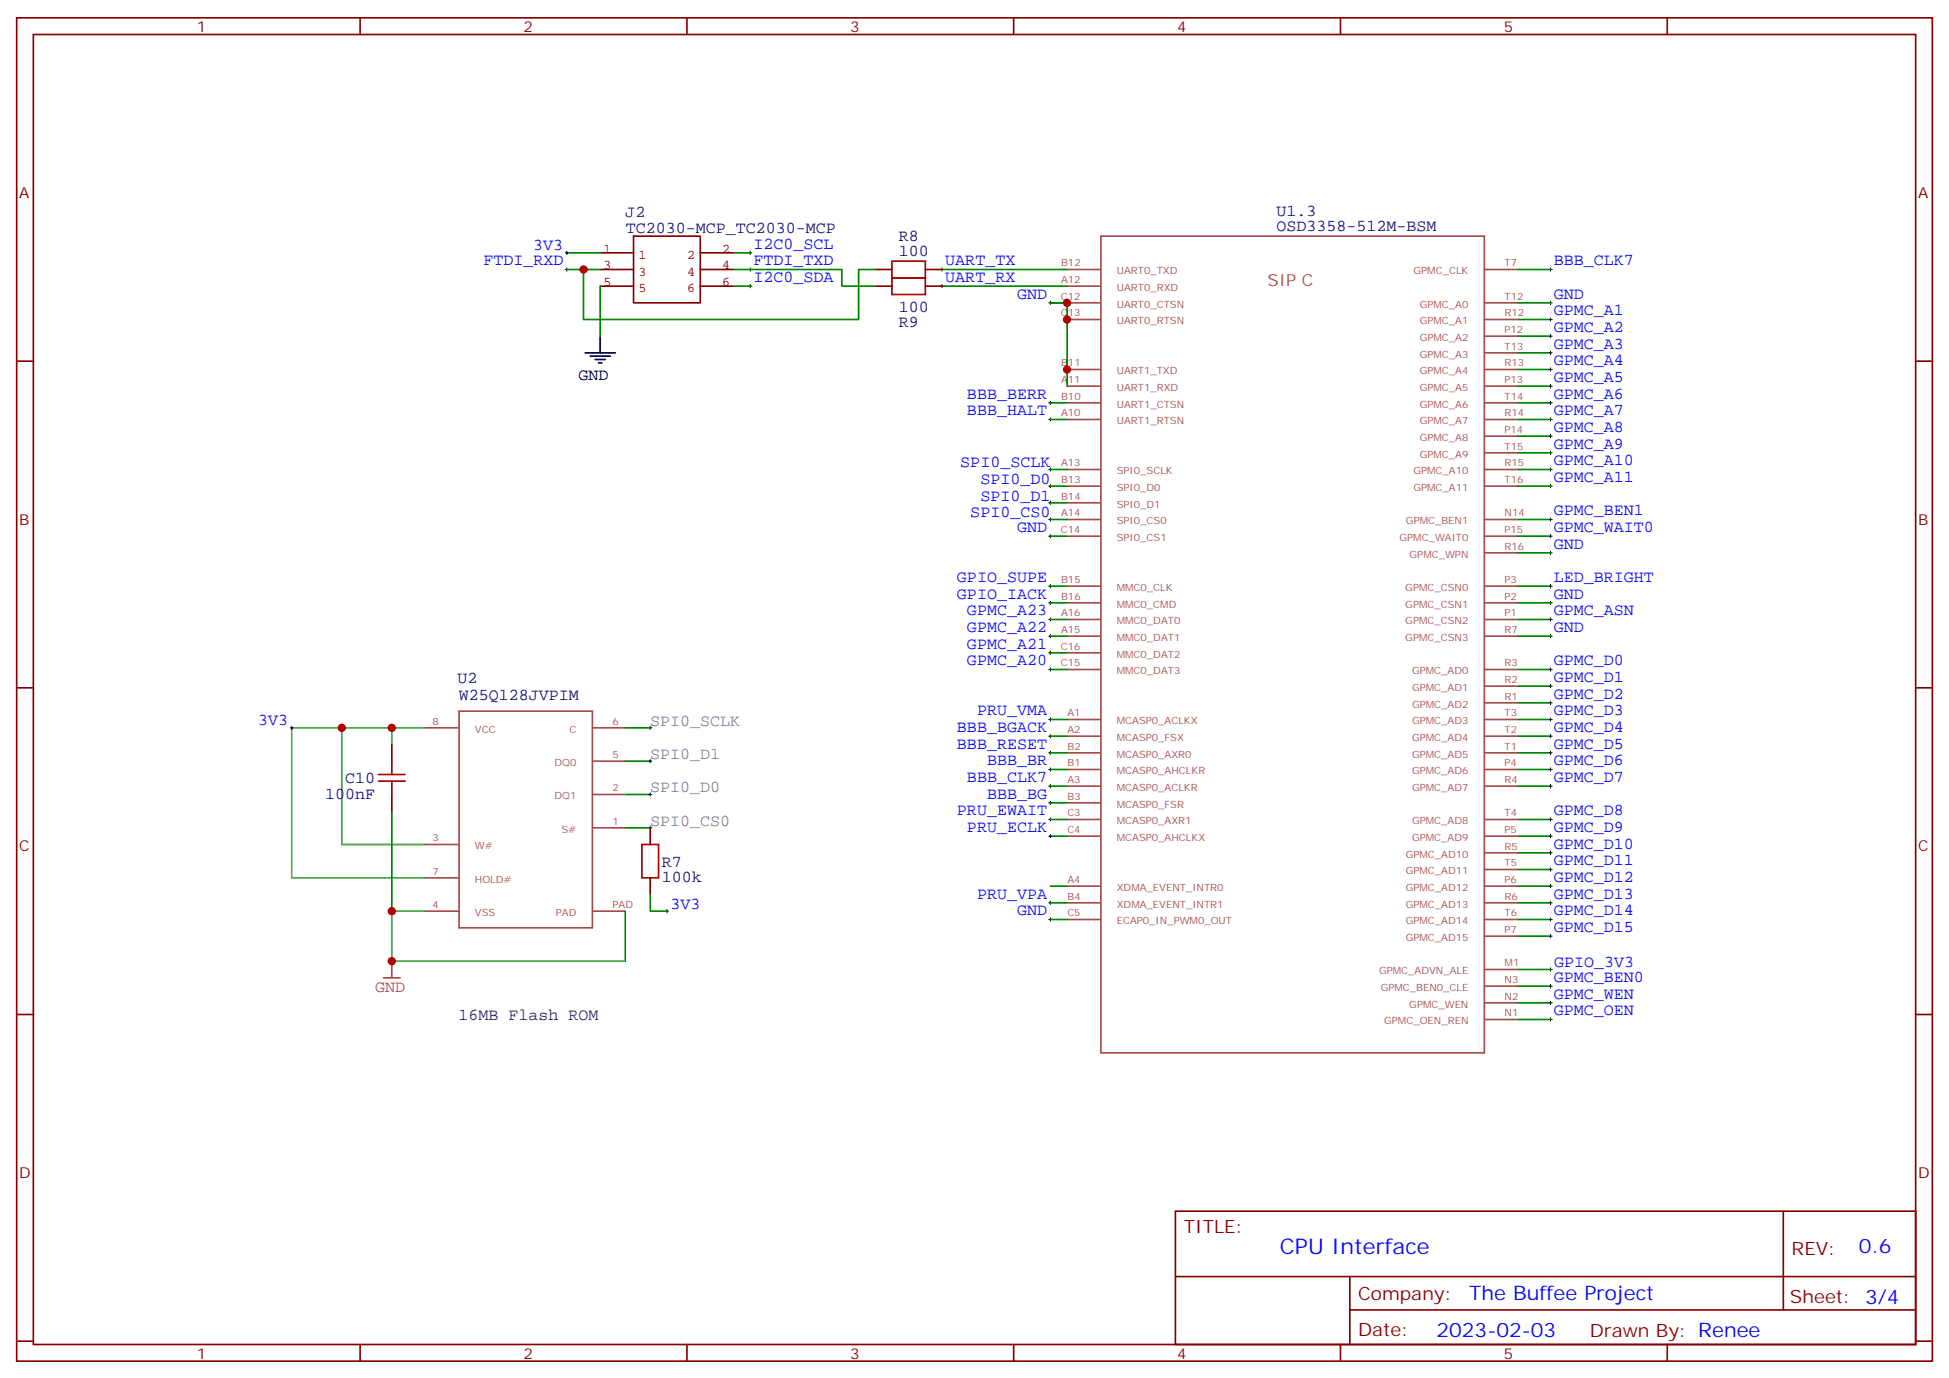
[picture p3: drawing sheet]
<svg xmlns="http://www.w3.org/2000/svg" width="412mm" height="292mm" viewBox="0 0 412 292" stroke-linecap="round" stroke-linejoin="round" font-family="sans-serif">
<g fill="none" stroke="#870000" stroke-width=".35">
<path d="M3.5 3.8h405.4v284.3h-405.4zM7.1 7.3h398.2v277.3h-398.2zM76.2 3.8v3.5M145.3 3.8v3.5M214.5 3.8v3.5M283.6 3.8v3.5M352.8 3.8v3.5M185.2 57h3.5M195.8 57h3.5M3.5 76.4h3.6M185.2 60.6h3.5M195.8 60.6h3.5"/>
<path d="M405.3 76.4h3.6M3.5 145.6h3.6M82.9 157.6v3.5M405.3 145.6h3.6M82.9 168.2v3.5M137.6 175.2v3.6M137.6 185.8v3.5M3.5 214.7h3.6M405.3 214.7h3.6M248.7 256.4h156.6v28.2h-156.6zM377.3 256.4v20.9M248.7 270.2h156.5"/>
<path d="M285.6 277.3h119.6M285.6 270.2v14.1M3.5 283.9h3.6M76.2 284.6v3.5M145.3 284.6v3.5M214.5 284.6v3.5M283.6 284.6v3.5M352.8 284.6v3.5M405.3 283.9h3.6"/>
</g>
<g fill="none" stroke="#000" stroke-width=".21">
<path d="M119.6 57h.7M119.6 53.5h.7M119.9 53.2v.7M119.9 56.7v.7M158.4 57h.7M158.4 53.5h.7M158.7 53.2v.7M158.7 56.7v.7M199 57h.7M199.3 56.7v.7M327.7 57h.7M328.1 56.7v.7"/>
<path d="M158.4 60.6h.7M158.7 60.2v.7M199 60.6h.7M199.3 60.2v.7M221.9 64.1h.7M222.2 63.7v.8M327.7 67.6h.7M327.7 71.2h.7M327.7 74.7h.7M327.7 78.2h.7M327.7 64.1h.7M328.1 63.7v.8"/>
<path d="M328.1 67.3v.7M328.1 70.8v.7M328.1 74.3v.7M328.1 77.9v.7M221.9 99.4h.7M221.9 85.3h.7M221.9 88.8h.7M222.2 84.9v.7M222.2 88.4v.7M222.2 99v.7M327.7 99.4h.7M327.7 85.3h.7"/>
<path d="M327.7 88.8h.7M327.7 81.7h.7M327.7 92.3h.7M327.7 95.8h.7M328.1 81.4v.7M328.1 84.9v.7M328.1 88.4v.7M328.1 92v.7M328.1 95.5v.7M328.1 99v.7M221.9 106.4h.7M221.9 102.9h.7"/>
<path d="M221.9 110h.7M221.9 113.5h.7M222.2 102.6v.7M222.2 106.1v.7M222.2 109.6v.7M222.2 113.1v.7M327.7 102.9h.7M327.7 110h.7M327.7 113.5h.7M327.7 117h.7M328.1 102.6v.7M328.1 109.6v.7"/>
<path d="M328.1 113.1v.7M328.1 116.7v.7M221.9 138.2h.7M221.9 134.7h.7M221.9 131.1h.7M221.9 124.1h.7M221.9 127.6h.7M222.2 123.7v.7M222.2 127.2v.8M222.2 130.8v.7M222.2 134.3v.7M222.2 137.8v.7"/>
<path d="M327.7 134.7h.7M327.7 131.1h.7M327.7 124.1h.7M327.7 127.6h.7M328.1 123.7v.7M328.1 127.2v.8M328.1 130.8v.7M328.1 134.3v.7M61.4 154.1h.7M61.7 153.7v.7M137.2 154.1h.7M137.6 153.7v.7"/>
<path d="M221.9 141.7h.7M221.9 152.3h.7M221.9 155.8h.7M221.9 159.3h.7M222.2 141.4v.7M222.2 151.9v.7M222.2 155.5v.7M222.2 159v.7M327.7 141.7h.7M327.7 145.2h.7M327.7 148.8h.7M327.7 152.3h.7"/>
<path d="M327.7 155.8h.7M327.7 159.3h.7M328.1 141.4v.7M328.1 144.9v.7M328.1 148.4v.7M328.1 151.9v.7M328.1 155.5v.7M328.1 159v.7M137.2 175.2h.7M137.2 168.2h.7M137.2 161.1h.7M137.6 160.8v.7"/>
<path d="M137.6 167.8v.7M137.6 174.9v.7M221.9 166.4h.7M221.9 162.9h.7M221.9 173.5h.7M221.9 177h.7M221.9 169.9h.7M222.2 162.5v.7M222.2 166.1v.7M222.2 169.6v.7M222.2 173.1v.7M222.2 176.6v.7"/>
<path d="M327.7 166.4h.7M327.7 162.9h.7M327.7 173.5h.7M327.7 177h.7M328.1 162.5v.7M328.1 166.1v.7M328.1 173.1v.7M328.1 176.6v.7M140.8 192.9h.7M141.1 192.5v.7M221.9 191.1h.7M221.9 194.6h.7"/>
<path d="M222.2 190.7v.8M222.2 194.3v.7M327.7 180.5h.7M327.7 184h.7M327.7 187.6h.7M327.7 191.1h.7M327.7 194.6h.7M327.7 198.2h.7M328.1 180.2v.7M328.1 183.7v.7M328.1 187.2v.7M328.1 190.7v.8"/>
<path d="M328.1 194.3v.7M328.1 197.8v.7M327.7 208.7h.7M327.7 212.3h.7M327.7 215.8h.7M327.7 205.2h.7M328.1 204.9v.7M328.1 208.4v.7M328.1 211.9v.7M328.1 215.4v.7"/>
</g>
<g fill="none" stroke="#008700" stroke-width=".35">
<path d="M119.9 57h7.1M119.9 53.5h7.1M123.5 57v10.6h58.2v-10.6h3.5M155.2 57h23v3.6h7M155.2 53.5h3.5M199.3 57h26.5M321 57h7.1M127 60.6v10.6M155.2 60.6h3.5M199.3 60.6h26.5M225.8 64.1h-3.6h3.6v17.6M321 78.2h7.1"/>
<path d="M321 74.7h7.1M321 71.2h7.1M321 67.6h7.1M321 64.1h7.1M222.2 85.3h3.6M222.2 99.4h3.6M222.2 88.8h3.6M321 81.7h7.1M321 85.3h7.1M321 99.4h7.1M321 92.3h7.1M321 88.8h7.1"/>
<path d="M321 95.8h7.1M222.2 113.5h3.6M222.2 110h3.6M222.2 102.9h3.6M222.2 106.4h3.6M321 113.5h7.1M321 110h7.1M321 102.9h7.1M321 117h7.1M222.2 131.1h3.6M222.2 134.7h3.6M222.2 138.2h3.6"/>
<path d="M222.2 124.1h3.6M222.2 127.6h3.6M321 131.1h7.1M321 134.7h7.1M321 124.1h7.1M321 127.6h7.1M132.3 154.1h5.3M222.2 141.7h3.6M222.2 152.3h3.6M222.2 155.8h3.6M222.2 159.3h3.6M321 141.7h7.1"/>
<path d="M321 145.2h7.1M321 148.8h7.1M321 152.3h7.1M321 155.8h7.1M321 159.3h7.1M82.9 171.7v21.2M132.3 175.2h5.3M132.3 168.2h5.3M132.3 161.1h5.3M222.2 162.9h3.6M222.2 166.4h3.6M222.2 173.5h3.6"/>
<path d="M222.2 177h3.6M222.2 169.9h3.6M321 162.9h7.1M321 166.4h7.1M321 173.5h7.1M321 177h7.1M132.3 192.9v10.5M137.6 189.3v3.6h3.5M222.2 187.6h3.6M222.2 191.1h3.6M222.2 194.6h3.6M321 180.5h7.1"/>
<path d="M321 184h7.1M321 187.6h7.1M321 191.1h7.1M321 194.6h7.1M321 198.2h7.1M321 208.7h7.1M321 212.3h7.1M321 215.8h7.1M321 205.2h7.1"/>
</g>
<g fill="none" stroke="#a64a4a" stroke-width=".35">
<path d="M225.8 57h6.9M232.9 50h81.2v172.8h-81.2zM314.1 57h6.9M225.8 78.2h6.9M225.8 64.1h6.9M225.8 67.6h6.9M225.8 60.6h6.9M314.1 71.2h6.9M314.1 74.7h6.9M314.1 78.2h6.9M314.1 64.1h6.9M314.1 67.6h6.9"/>
<path d="M225.8 88.8h6.9M225.8 85.3h6.9M225.8 81.7h6.9M225.8 99.4h6.9M314.1 88.8h6.9M314.1 85.3h6.9M314.1 81.7h6.9M314.1 99.4h6.9M314.1 92.3h6.9M314.1 95.8h6.9M225.8 110h6.9M225.8 106.4h6.9"/>
<path d="M225.8 113.5h6.9M225.8 102.9h6.9M314.1 110h6.9M314.1 113.5h6.9M314.1 102.9h6.9M314.1 117h6.9M225.8 124.1h6.9M225.8 134.7h6.9M225.8 127.6h6.9M225.8 131.1h6.9M225.8 138.2h6.9M314.1 124.1h6.9"/>
<path d="M314.1 134.7h6.9M314.1 127.6h6.9M314.1 131.1h6.9M90 154.1h6.9M97.1 150.5h28.2v45.9h-28.2zM125.3 154.1h7M225.8 141.7h6.9M225.8 152.3h6.9M225.8 155.8h6.9M225.8 159.3h6.9M314.1 141.7h6.9M314.1 145.2h6.9"/>
<path d="M314.1 148.8h6.9M314.1 152.3h6.9M314.1 155.8h6.9M314.1 159.3h6.9M90 178.8h6.9M125.3 175.2h7M125.3 168.2h7M125.3 161.1h7M225.8 173.5h6.9M225.8 177h6.9M225.8 166.4h6.9M225.8 169.9h6.9"/>
<path d="M225.8 162.9h6.9M314.1 173.5h6.9M314.1 177h6.9M314.1 166.4h6.9M314.1 162.9h6.9M90 192.9h6.9M90 185.8h6.9M125.3 192.9h7M225.8 194.6h6.9M225.8 187.6h6.9M225.8 191.1h6.9M314.1 194.6h6.9"/>
<path d="M314.1 187.6h6.9M314.1 191.1h6.9M314.1 180.5h6.9M314.1 184h6.9M314.1 198.2h6.9M81.1 207h3.6M82.9 203.5v3.5M314.1 205.2h6.9M314.1 208.7h6.9M314.1 212.3h6.9M314.1 215.8h6.9"/>
</g>
<path d="M72.3 154.1v24.7h17.7M82.9 154.1v3.5M90 154.1h-28.3v31.7h28.3M90 192.9h-7.1v10.5h49.4" fill="none" stroke="#4aa64a" stroke-width=".35"/>
<path d="M127 53.5h7.1M127 57h7.1M134.1 50h14.1v14.1h-14.1zM148.2 53.5h7M148.2 57h7M127 60.6h7.1M148.2 60.6h7" fill="none" stroke="#850000" stroke-width=".35"/>
<path d="M123.8 74.7h6.4M124.9 75.4h4.2M125.9 76.1h2.2M126.6 76.8h.8M127 71.2v3.5" fill="none" stroke="#000" stroke-width=".35"/>
<path d="M188.7 55.3h7.1v3.5h-7.1zM188.7 58.8h7.1v3.5h-7.1zM80.1 165.3h5.6M80.1 163.9h5.6M82.9 161.1v2.8M82.9 165.3v2.9M135.8 178.8h3.5v7h-3.5z" fill="none" stroke="#a10000" stroke-width=".35"/>
<g fill="#c00">
<circle cx="72.3" cy="154.1" r=".88"/>
<circle cx="82.9" cy="154.1" r=".88"/>
<circle cx="82.9" cy="192.9" r=".88"/>
<circle cx="82.9" cy="203.4" r=".88"/>
<circle cx="123.5" cy="57" r=".88"/>
<circle cx="225.8" cy="67.6" r=".88"/>
<circle cx="225.8" cy="78.2" r=".88"/>
<circle cx="225.8" cy="64.1" r=".88"/>
</g>
<text font-size="4.6" fill="#00f" x="270.8" y="265.4">CPU Interface</text>
<g font-size="4.2" fill="#00f">
<text x="393.3" y="265.2">0.6</text>
<text x="310.9" y="275.2">The Buffee Project</text>
<text x="304" y="283">2023-02-03</text>
</g>
<g font-size="3.9" fill="#800">
<text x="250.5" y="260.9">TITLE:</text>
<text x="379.1" y="265.6">REV:</text>
<text x="287.4" y="275.1">Company:</text>
<text x="378.7" y="275.8">Sheet: 3/4</text>
<text x="287.4" y="282.8">Date:</text>
<text x="336.4" y="282.9">Drawn By: Renee</text>
</g>
<g font-size="3.5" fill="#000080">
<text x="132.3" y="45.8">J2</text>
<text x="270.1" y="45.8">U1.3</text>
<text x="132.4" y="49.4">TC2030-MCP_TC2030-MCP</text>
<text x="190.2" y="51">R8</text>
<text x="270.1" y="48.9">OSD3358-512M-BSM</text>
<text x="190.2" y="54.2">100</text>
<text x="190.2" y="66">100</text>
<text x="190.2" y="69.3">R9</text>
<text x="96.8" y="144.6">U2</text>
<text x="97.1" y="148.1">W25Q128JVPIM</text>
<text x="73" y="165.8">C10</text>
<text x="68.8" y="169.1">100nF</text>
<text x="140.1" y="183.4">R7</text>
<text x="140.1" y="186.8">100k</text>
</g>
<g font-size="3.5" fill="#00f">
<text x="112.8" y="53">3V3</text>
<text x="159.5" y="52.6">I2C0_SCL</text>
<text x="102.3" y="56.2">FTDI_RXD</text>
<text x="159.5" y="59.7">I2C0_SDA</text>
<text x="159.5" y="56.2">FTDI_TXD</text>
<text x="200" y="56.2">UART_TX</text>
<text x="200" y="59.7">UART_RX</text>
<text x="328.8" y="56.2">BBB_CLK7</text>
<text x="215.2" y="63.2">GND</text>
<text x="328.8" y="63.2">GND</text>
<text x="328.8" y="66.7">GPMC_A1</text>
<text x="328.8" y="70.3">GPMC_A2</text>
<text x="328.8" y="73.8">GPMC_A3</text>
<text x="328.8" y="77.3">GPMC_A4</text>
<text x="328.8" y="80.9">GPMC_A5</text>
<text x="204.6" y="84.4">BBB_BERR</text>
<text x="204.6" y="87.9">BBB_HALT</text>
<text x="328.8" y="84.4">GPMC_A6</text>
<text x="328.8" y="87.9">GPMC_A7</text>
<text x="328.8" y="91.4">GPMC_A8</text>
<text x="328.8" y="95">GPMC_A9</text>
<text x="203.2" y="98.9">SPI0_SCLK</text>
<text x="328.8" y="98.5">GPMC_A10</text>
<text x="207.4" y="105.9">SPI0_D1</text>
<text x="207.4" y="102.4">SPI0_D0</text>
<text x="328.8" y="102">GPMC_A11</text>
<text x="205.3" y="109.5">SPI0_CS0</text>
<text x="215.2" y="112.6">GND</text>
<text x="328.8" y="112.6">GPMC_WAIT0</text>
<text x="328.8" y="109.1">GPMC_BEN1</text>
<text x="328.8" y="116.1">GND</text>
<text x="202.5" y="123.2">GPIO_SUPE</text>
<text x="328.8" y="123.2">LED_BRIGHT</text>
<text x="202.5" y="126.7">GPIO_IACK</text>
<text x="204.6" y="130.2">GPMC_A23</text>
<text x="328.8" y="130.2">GPMC_ASN</text>
<text x="328.8" y="126.7">GND</text>
<text x="204.6" y="137.3">GPMC_A21</text>
<text x="204.6" y="133.8">GPMC_A22</text>
<text x="328.8" y="133.8">GND</text>
<text x="204.6" y="140.8">GPMC_A20</text>
<text x="328.8" y="140.8">GPMC_D0</text>
<text x="328.8" y="144.4">GPMC_D1</text>
<text x="328.8" y="147.9">GPMC_D2</text>
<text x="54.6" y="153.5">3V3</text>
<text x="202.5" y="154.9">BBB_BGACK</text>
<text x="206.7" y="151.4">PRU_VMA</text>
<text x="328.8" y="151.4">GPMC_D3</text>
<text x="328.8" y="154.9">GPMC_D4</text>
<text x="202.5" y="158.5">BBB_RESET</text>
<text x="208.8" y="162">BBB_BR</text>
<text x="328.8" y="158.5">GPMC_D5</text>
<text x="328.8" y="162">GPMC_D6</text>
<text x="204.6" y="165.5">BBB_CLK7</text>
<text x="328.8" y="165.5">GPMC_D7</text>
<text x="202.5" y="172.6">PRU_EWAIT</text>
<text x="208.8" y="169.1">BBB_BG</text>
<text x="328.8" y="172.6">GPMC_D8</text>
<text x="204.6" y="176.1">PRU_ECLK</text>
<text x="328.8" y="176.1">GPMC_D9</text>
<text x="328.8" y="179.6">GPMC_D10</text>
<text x="328.8" y="183.2">GPMC_D11</text>
<text x="206.7" y="190.2">PRU_VPA</text>
<text x="328.8" y="186.7">GPMC_D12</text>
<text x="328.8" y="190.2">GPMC_D13</text>
<text x="141.9" y="192.3">3V3</text>
<text x="215.2" y="193.7">GND</text>
<text x="328.8" y="193.7">GPMC_D14</text>
<text x="328.8" y="197.3">GPMC_D15</text>
<text x="328.8" y="207.9">GPMC_BEN0</text>
<text x="328.9" y="204.7">GPIO_3V3</text>
<text x="328.8" y="211.4">GPMC_WEN</text>
<text x="328.8" y="214.9">GPMC_OEN</text>
</g>
<g font-size="3.5" fill="#a54b4b">
<text x="268.2" y="60.6">SIP C</text>
<text x="79.4" y="210">GND</text>
</g>
<text font-size="3.5" x="122.4" y="80.3">GND</text>
<g font-size="3.5" fill="#838383">
<text x="137.6" y="153.6">SPI0_SCLK</text>
<text x="137.6" y="160.6">SPI0_D1</text>
<text x="137.6" y="167.7">SPI0_D0</text>
<text x="137.6" y="174.7">SPI0_CS0</text>
</g>
<text font-size="3.5" fill="#333" x="97" y="215.8">16MB Flash ROM</text>
<g font-size="3.2" fill="#800">
<text x="41.6" y="6.8">1</text>
<text x="110.8" y="6.8">2</text>
<text x="179.9" y="6.8">3</text>
<text x="249.1" y="6.8">4</text>
<text x="318.2" y="6.8">5</text>
<text x="4.1" y="41.9">A</text>
<text x="405.9" y="41.9">A</text>
<text x="4.1" y="111">B</text>
<text x="405.9" y="111">B</text>
<text x="4.1" y="180.2">C</text>
<text x="405.9" y="180.2">C</text>
<text x="4.1" y="249.3">D</text>
<text x="405.9" y="249.3">D</text>
<text x="41.6" y="287.6">1</text>
<text x="110.8" y="287.6">2</text>
<text x="179.9" y="287.6">3</text>
<text x="249.1" y="287.6">4</text>
<text x="318.2" y="287.6">5</text>
</g>
<g font-size="2.8" fill="#840000">
<text x="127.7" y="53.5">1</text>
<text x="152.8" y="53.5">2</text>
<text x="127.7" y="57">3</text>
<text x="135.1" y="54.8">1</text>
<text x="135.1" y="58.4">3</text>
<text x="145.4" y="54.8">2</text>
<text x="145.4" y="58.4">4</text>
<text x="152.8" y="57">4</text>
<text x="127.7" y="60.5">5</text>
<text x="135.1" y="61.9">5</text>
<text x="145.4" y="61.9">6</text>
<text x="152.8" y="60.5">6</text>
</g>
<g font-size="2.1" fill="#a54b4b">
<text x="224.5" y="56.3">B12</text>
<text x="224.5" y="59.9">A12</text>
<text x="236.3" y="58.1">UART0_TXD</text>
<text x="299.1" y="58.1">GPMC_CLK</text>
<text x="318.4" y="56.3">T7</text>
<text x="224.5" y="63.4">C12</text>
<text x="236.3" y="65.1">UART0_CTSN</text>
<text x="236.3" y="61.6">UART0_RXD</text>
<text x="300.4" y="65.1">GPMC_A0</text>
<text x="318.4" y="63.4">T12</text>
<text x="224.5" y="66.9">C13</text>
<text x="236.3" y="68.7">UART0_RTSN</text>
<text x="300.4" y="68.7">GPMC_A1</text>
<text x="318.4" y="70.5">P12</text>
<text x="318.4" y="66.9">R12</text>
<text x="224.5" y="77.5">B11</text>
<text x="300.4" y="72.2">GPMC_A2</text>
<text x="300.4" y="75.7">GPMC_A3</text>
<text x="318.4" y="74">T13</text>
<text x="318.4" y="77.5">R13</text>
<text x="224.5" y="81">A11</text>
<text x="236.3" y="82.8">UART1_RXD</text>
<text x="236.3" y="79.3">UART1_TXD</text>
<text x="300.4" y="79.3">GPMC_A4</text>
<text x="300.4" y="82.8">GPMC_A5</text>
<text x="318.4" y="81">P13</text>
<text x="224.5" y="84.6">B10</text>
<text x="224.5" y="88.1">A10</text>
<text x="236.3" y="89.8">UART1_RTSN</text>
<text x="236.3" y="86.3">UART1_CTSN</text>
<text x="300.4" y="86.3">GPMC_A6</text>
<text x="300.4" y="89.8">GPMC_A7</text>
<text x="318.4" y="84.6">T14</text>
<text x="318.4" y="88.1">R14</text>
<text x="300.4" y="93.4">GPMC_A8</text>
<text x="318.4" y="91.6">P14</text>
<text x="318.4" y="95.2">T15</text>
<text x="224.5" y="98.7">A13</text>
<text x="236.3" y="100.4">SPI0_SCLK</text>
<text x="299.1" y="100.4">GPMC_A10</text>
<text x="300.4" y="96.9">GPMC_A9</text>
<text x="318.4" y="98.7">R15</text>
<text x="224.5" y="105.7">B14</text>
<text x="224.5" y="102.2">B13</text>
<text x="236.3" y="107.5">SPI0_D1</text>
<text x="236.3" y="103.9">SPI0_D0</text>
<text x="299.1" y="103.9">GPMC_A11</text>
<text x="318.4" y="102.2">T16</text>
<text x="224.5" y="112.8">C14</text>
<text x="224.5" y="109.3">A14</text>
<text x="236.3" y="111">SPI0_CS0</text>
<text x="297.5" y="111">GPMC_BEN1</text>
<text x="318.4" y="109.3">N14</text>
<text x="318.4" y="112.8">P15</text>
<text x="236.3" y="114.5">SPI0_CS1</text>
<text x="296.1" y="114.5">GPMC_WAIT0</text>
<text x="298.3" y="118.1">GPMC_WPN</text>
<text x="318.4" y="116.3">R16</text>
<text x="224.5" y="123.4">B15</text>
<text x="236.3" y="125.1">MMC0_CLK</text>
<text x="297.4" y="125.1">GPMC_CSN0</text>
<text x="318.4" y="123.4">P3</text>
<text x="224.5" y="126.9">B16</text>
<text x="224.5" y="130.4">A16</text>
<text x="236.3" y="128.6">MMC0_CMD</text>
<text x="297.4" y="128.6">GPMC_CSN1</text>
<text x="318.4" y="126.9">P2</text>
<text x="318.4" y="130.4">P1</text>
<text x="224.5" y="137.5">C16</text>
<text x="224.5" y="134">A15</text>
<text x="236.3" y="132.2">MMC0_DAT0</text>
<text x="236.3" y="135.7">MMC0_DAT1</text>
<text x="297.4" y="135.7">GPMC_CSN3</text>
<text x="297.4" y="132.2">GPMC_CSN2</text>
<text x="318.4" y="134">R7</text>
<text x="224.5" y="141">C15</text>
<text x="236.3" y="139.2">MMC0_DAT2</text>
<text x="236.3" y="142.8">MMC0_DAT3</text>
<text x="298.8" y="142.8">GPMC_AD0</text>
<text x="318.4" y="141">R3</text>
<text x="298.8" y="146.3">GPMC_AD1</text>
<text x="298.8" y="149.8">GPMC_AD2</text>
<text x="318.4" y="144.5">R2</text>
<text x="318.4" y="148.1">R1</text>
<text x="91.5" y="153.4">8</text>
<text x="100.5" y="155.1">VCC</text>
<text x="120.5" y="155.1">C</text>
<text x="129.6" y="153.4">6</text>
<text x="225.9" y="151.6">A1</text>
<text x="225.9" y="155.1">A2</text>
<text x="236.3" y="153.3">MCASP0_ACLKX</text>
<text x="298.8" y="153.3">GPMC_AD3</text>
<text x="318.4" y="151.6">T3</text>
<text x="318.4" y="155.1">T2</text>
<text x="129.6" y="160.4">5</text>
<text x="225.9" y="158.7">B2</text>
<text x="236.3" y="156.9">MCASP0_FSX</text>
<text x="236.3" y="160.4">MCASP0_AXR0</text>
<text x="298.8" y="156.9">GPMC_AD4</text>
<text x="298.8" y="160.4">GPMC_AD5</text>
<text x="318.4" y="158.7">T1</text>
<text x="117.3" y="162.2">DQ0</text>
<text x="129.6" y="167.5">2</text>
<text x="225.9" y="162.2">B1</text>
<text x="225.9" y="165.7">A3</text>
<text x="236.3" y="167.4">MCASP0_ACLKR</text>
<text x="236.3" y="163.9">MCASP0_AHCLKR</text>
<text x="298.8" y="163.9">GPMC_AD6</text>
<text x="298.8" y="167.4">GPMC_AD7</text>
<text x="318.4" y="162.2">P4</text>
<text x="318.4" y="165.7">R4</text>
<text x="117.3" y="169.2">DQ1</text>
<text x="225.8" y="172.8">C3</text>
<text x="225.9" y="169.2">B3</text>
<text x="236.3" y="171">MCASP0_FSR</text>
<text x="318.4" y="172.8">T4</text>
<text x="91.5" y="178.1">3</text>
<text x="100.5" y="179.8">W#</text>
<text x="118.8" y="176.3">S#</text>
<text x="129.6" y="174.5">1</text>
<text x="225.8" y="176.3">C4</text>
<text x="236.3" y="174.5">MCASP0_AXR1</text>
<text x="236.3" y="178">MCASP0_AHCLKX</text>
<text x="298.8" y="174.5">GPMC_AD8</text>
<text x="298.8" y="178">GPMC_AD9</text>
<text x="318.4" y="176.3">P5</text>
<text x="318.4" y="179.8">R5</text>
<text x="91.5" y="185.1">7</text>
<text x="297.4" y="181.6">GPMC_AD10</text>
<text x="297.4" y="185.1">GPMC_AD11</text>
<text x="318.4" y="183.3">T5</text>
<text x="100.5" y="186.8">HOLD#</text>
<text x="225.9" y="190.4">B4</text>
<text x="225.9" y="186.9">A4</text>
<text x="236.3" y="188.6">XDMA_EVENT_INTR0</text>
<text x="297.4" y="188.6">GPMC_AD12</text>
<text x="318.4" y="186.9">P6</text>
<text x="318.4" y="190.4">R6</text>
<text x="91.5" y="192.2">4</text>
<text x="100.5" y="193.9">VSS</text>
<text x="117.6" y="193.9">PAD</text>
<text x="129.6" y="192.2">PAD</text>
<text x="225.8" y="193.9">C5</text>
<text x="236.3" y="195.7">ECAP0_IN_PWM0_OUT</text>
<text x="236.3" y="192.1">XDMA_EVENT_INTR1</text>
<text x="297.4" y="192.1">GPMC_AD13</text>
<text x="297.4" y="195.7">GPMC_AD14</text>
<text x="318.4" y="193.9">T6</text>
<text x="318.4" y="197.5">P7</text>
<text x="297.4" y="199.2">GPMC_AD15</text>
<text x="291.8" y="206.3">GPMC_ADVN_ALE</text>
<text x="292.2" y="209.8">GPMC_BEN0_CLE</text>
<text x="318.4" y="204.5">M1</text>
<text x="318.4" y="208">N3</text>
<text x="298.2" y="213.3">GPMC_WEN</text>
<text x="318.4" y="211.6">N2</text>
<text x="318.4" y="215.1">N1</text>
<text x="292.9" y="216.8">GPMC_OEN_REN</text>
</g>
</svg>
